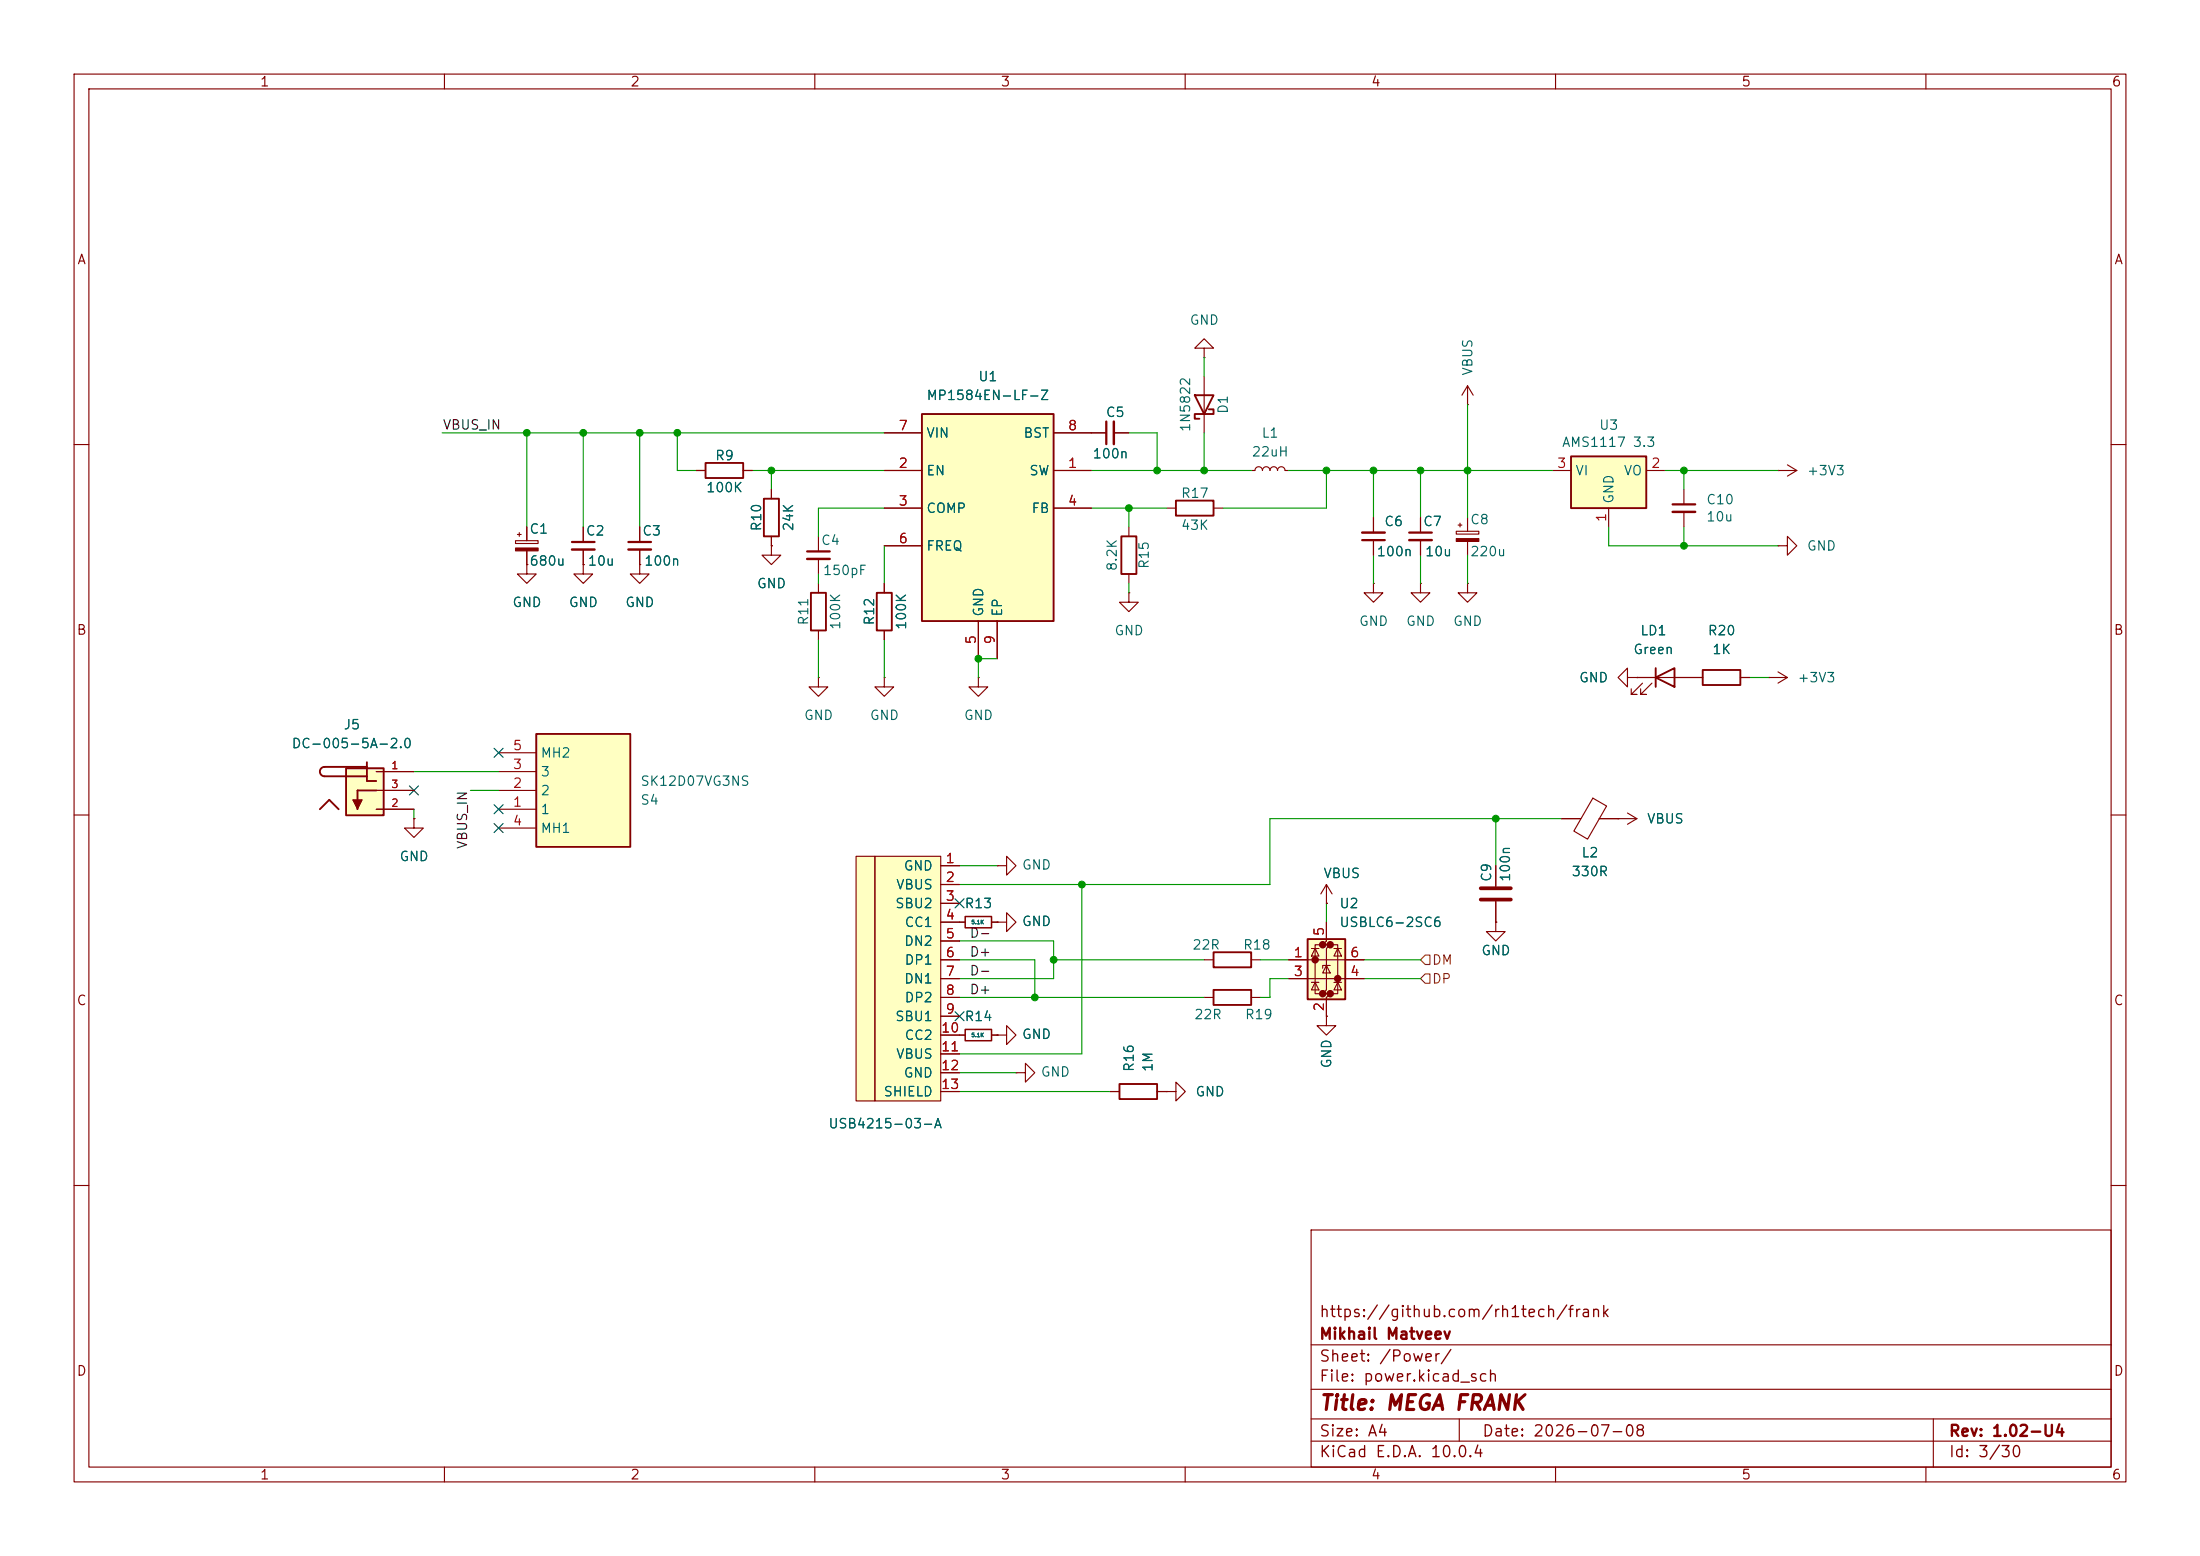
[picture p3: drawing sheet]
<svg xmlns="http://www.w3.org/2000/svg" width="297mm" height="210mm" viewBox="0 0 297 210" stroke-linecap="round" stroke-linejoin="round" font-family="sans-serif">
<g fill="none" stroke="#840000" stroke-width=".15">
<path d="M10 10h277v190h-277zM12 12h273v186h-273zM60 10v2M110 10v2M160 10v2M210 10v2M260 10v2M10 60h2M157.5 68.6h1.2M163.8 68.6h1.3M285 60h2M152.4 80v1.3h1.3l-1.3 1.3-1.3-1.3h1.3"/>
<path d="M152.4 80h.1M10 110h2M210.8 110.5h2.6M215 107.7l1.9 1.1-2.6 4.5-1.8-1.1zM215.9 110.5h5.1M218.4 110.5h.1M219.7 109.7l1.3 .8M221 110.5l-1.3 .8M285 110h2M129.5 139.7h.8M133.9 139.7h.7M10 160h2"/>
<path d="M177 166h108v32h-108zM285 160h2M60 198v2M110 198v2M160 198v2M177 194.5h108M177 191.5h108M177 187.5h108M177 181.5h108M197 191.5v3M210 198v2M260 198v2"/>
<path d="M261 191.5v6.5"/>
</g>
<path d="M130.3 138.9h3.6v1.6h-3.6z" fill="none" stroke="#840000" stroke-width=".2"/>
<path d="M158.7 67.6h5.1v2h-5.1z" fill="none" stroke="#840000" stroke-width=".25"/>
<path d="M212.1 61.6h10.1v7h-10.1z" fill="#ffffc2"/>
<path d="M151.4 72.4h2v5.1h-2zM212.1 61.6h10.1v7h-10.1z" fill="none" stroke="#840000" stroke-width=".25"/>
<path d="M152.4 71.1v1.3M152.4 77.5v1.2M209.5 63.5h2.6M217.2 68.6v2.5M222.2 63.5h2.6M129.5 124.5h.8M133.9 124.5h.7" fill="none" stroke="#840000" stroke-width=".15"/>
<path d="M130.3 123.7h3.6v1.5h-3.6z" fill="none" stroke="#840000" stroke-width=".2"/>
<g fill="#ffffc2">
<path d="M115.6 115.6h2.5v33h-2.5z"/>
<path d="M118.1 115.6h8.9v33h-8.9z"/>
</g>
<g fill="none" stroke="#840000" stroke-width=".15">
<path d="M162.6 47h1.2l-1.2-1.3-1.3 1.3h1.3v1.3M162.6 48.3h.1M162.6 50.8v7.6M198.1 54.6h.1M198.1 52.1v2.5M198.1 52.1l-.7 1.2M198.1 52.1l.8 1.2M110.5 78.7v1.3M119.4 78.7v1.3M168.9 63.5h.5a.51 .51 0 0 1 .5-.5 .51 .51 0 0 1 .5 .5 .51 .51 0 0 1 .5-.5 .51 .51 0 0 1 .5 .5 .51 .51 0 0 1 .6-.5 .51 .51 0 0 1 .5 .5 .51 .51 0 0 1 .5-.5 .51 .51 0 0 1 .5 .5h.5M185.4 69.9v2M185.4 72.9v2"/>
<path d="M196.6 71.7h3v.4h-3zM196.8 70.9h.6M197.1 70.6v.5M198.1 69.9v1.8M198.1 73.1v1.8M110.5 91.4v1.3h1.3l-1.3 1.3-1.3-1.3h1.3M110.5 91.4h.1M110.5 85.1v1.3M119.4 91.4v1.3h1.2l-1.2 1.3-1.3-1.3h1.3M119.4 91.4h.1M119.4 85.1v1.3M132.1 91.4v1.3h1.2l-1.2 1.3-1.3-1.3h1.3"/>
<path d="M132.1 91.4h.1M238.8 91.4h.1M238.8 91.4h2.5M240 90.7l1.3 .7M241.3 91.4l-1.3 .8M115.6 115.6h2.5v33h-2.5zM118.1 115.6h8.9v33h-8.9zM127 116.8h2.5M127 119.4h2.5M134.6 116.8h1.3v-1.2l1.3 1.2-1.3 1.3v-1.3M134.6 116.8h.1M127 121.9h2.5"/>
<path d="M127 124.5h2.5M127 127h2.5M127 129.5h2.5M127 132.1h2.5M127 134.6h2.5M127 137.2h2.5M127 139.7h2.5M134.6 124.5h1.3v-1.3l1.3 1.3-1.3 1.2v-1.2M134.6 124.5h.1M127 142.2h2.5M127 144.8h2.5M127 147.3h2.5"/>
</g>
<path d="M196.6 72.7h3v.4h-3z" fill="#840000" stroke="#840000" stroke-width=".15"/>
<path d="M161.3 53.3h2.5l-1.2 2.6zM163.2 55.2h.6v.7h-2.5v.6h.6M109.5 80h2v5.1h-2zM118.4 80h2v5.1h-2z" fill="none" stroke="#840000" stroke-width=".25"/>
<path d="M183.9 72.9h3" fill="none" stroke="#840000" stroke-width=".3"/>
<path d="M183.9 71.9h3" fill="none" stroke="#840000" stroke-width=".33"/>
<path d="M124.5 55.9h17.7v27.9h-17.7z" fill="#ffffc2"/>
<path d="M124.5 55.9h17.7v27.9h-17.7zM95.2 62.5h5.1v2h-5.1zM103.1 67.3h2.1v5.1h-2.1z" fill="none" stroke="#840000" stroke-width=".25"/>
<g fill="none" stroke="#840000" stroke-width=".15">
<path d="M119.4 58.4h5.1M142.2 58.4h5.1M86.4 76.2v1.3h1.2l-1.2 1.2-1.3-1.2h1.3M86.4 76.2h.1M86.4 71.1v2.1M86.4 74.2v2M94 63.5h1.2M100.3 63.5h1.3M104.1 73.7v1.2h1.3l-1.3 1.3-1.2-1.3h1.2M104.1 73.7h.1M104.1 66v1.3M104.1 72.4v1.3"/>
<path d="M110.5 72.4v2M110.5 75.4v2.1M119.4 63.5h5.1M119.4 68.6h5.1M119.4 73.7h5.1M142.2 63.5h5.1M142.2 68.6h5.1M132.1 83.8v5.1M134.6 83.8v5.1"/>
</g>
<path d="M84.8 73.2h3.1M109 74.4h3" fill="none" stroke="#840000" stroke-width=".3"/>
<path d="M84.8 74.2h3.1M109 75.4h3" fill="none" stroke="#840000" stroke-width=".33"/>
<path d="M46.7 103.7h5.1v6.3h-5.1z" fill="#ffffc2"/>
<path d="M223.5 91.4l2.6-1.2v2.5zM223.5 90.2v2.5M229.9 90.4h5v2.1h-5zM43.2 109.2l1.2-1.2 1.3 1.2M46.7 103.7h5.1v6.3h-5.1zM49.5 103.5h-5.7a.64 .64 0 0 0-.6 .6 .64 .64 0 0 0 .6 .7h5.7M49.5 102.9v2.5h1.3M50.8 106.7h-2.5v2.5M163.8 128.5h5.1v2.1h-5.1z" fill="none" stroke="#840000" stroke-width=".25"/>
<path d="M47.6 108h1.3l-.6 1.2z" fill="#840000" stroke="#840000" stroke-width=".15"/>
<g fill="none" stroke="#840000" stroke-width=".15">
<path d="M147.3 58.4h2.1M150.4 58.4h2M198.1 78.7v1.3h1.3l-1.3 1.3-1.3-1.3h1.3M198.1 78.7h.1M227.3 66v2.1M227.3 69.1v2M240 73.7h1.3v-1.3l1.3 1.3-1.3 1.2v-1.2M240 73.7h.1M240 63.5h.1M240 63.5h2.6M241.3 62.7l1.3 .8M242.6 63.5l-1.3 .8"/>
<path d="M219.7 91.4v-1.2l-1.3 1.2 1.3 1.3v-1.3h1.3M221 91.4h.1M221 91.4h8.9M221.7 92.2l-1.5 1.5h.8h-.8v-.7M223 92.2l-1.5 1.5h.7h-.7v-.7M234.9 91.4h1.3M50.8 104.1h5.1M50.8 109.2h5.1M50.8 106.7h5.1M162.6 129.5h1.2M168.9 129.5h1.3"/>
</g>
<path d="M149.4 56.9v3M225.8 68.1h3.1" fill="none" stroke="#840000" stroke-width=".3"/>
<path d="M150.4 56.9v3M225.8 69.1h3.1" fill="none" stroke="#840000" stroke-width=".33"/>
<path d="M72.4 99.1h12.7v15.2h-12.7z" fill="#ffffc2"/>
<path d="M72.4 99.1h12.7v15.2h-12.7zM163.8 133.6h5.1v2h-5.1zM151.1 146.3h5.1v2h-5.1z" fill="none" stroke="#840000" stroke-width=".25"/>
<g fill="none" stroke="#840000" stroke-width=".15">
<path d="M69.6 73h3v.4h-3zM69.8 72.1h.6M70.1 71.9v.5M71.1 76.2v1.3h1.3l-1.3 1.2-1.3-1.2h1.3M71.1 76.2h.1M71.1 71.1v1.9M71.1 74.3v1.9M78.7 76.2v1.3h1.3l-1.3 1.2-1.2-1.2h1.2M78.7 76.2h.1M78.7 71.1v2.1M78.7 74.2v2M185.4 78.7v1.3h1.3l-1.3 1.3-1.3-1.3h1.3"/>
<path d="M185.4 78.7h.1M191.8 78.7v1.3h1.2l-1.2 1.3-1.3-1.3h1.3M191.8 78.7h.1M55.9 110.5v1.3h1.2l-1.2 1.2-1.3-1.2h1.3M55.9 110.5h.1M67.3 109.2h5.1M67.3 106.7h5.1M67.3 104.1h5.1M67.3 111.8h5.1M67.3 101.6h5.1M179.1 119.4l-.8 1.3M179.1 119.4l.7 1.3"/>
<path d="M179.1 119.4v2.5M201.9 116.8v2.8M162.6 134.6h1.2M168.9 134.6h1.3M179.1 121.9h.1M201.9 124.5v1.2h1.3l-1.3 1.3-1.2-1.3h1.2M201.9 124.5h.1M201.9 121.7v2.8M137.2 144.8h1.2v-1.3l1.3 1.3-1.3 1.3v-1.3M137.2 144.8h.1M149.9 147.3h1.2M156.2 147.3h1.3"/>
<path d="M157.5 147.3h1.2v-1.2l1.3 1.2-1.3 1.3v-1.3M157.5 147.3h.1"/>
</g>
<path d="M199.9 119.9h4.1M199.9 121.4h4.1" fill="none" stroke="#840000" stroke-width=".51"/>
<path d="M77.2 73.2h3.1" fill="none" stroke="#840000" stroke-width=".3"/>
<path d="M77.2 74.2h3.1" fill="none" stroke="#840000" stroke-width=".33"/>
<path d="M69.6 74h3v.3h-3z" fill="#840000" stroke="#840000" stroke-width=".15"/>
<path d="M176.5 126.7h5.1v8.2h-5.1z" fill="#ffffc2"/>
<g fill="#840000" stroke="#840000" stroke-width=".51">
<circle cx="177.5" cy="129.5" r=".25"/>
<circle cx="178.6" cy="127.5" r=".25"/>
<circle cx="178.6" cy="134.1" r=".25"/>
<circle cx="179.6" cy="127.5" r=".25"/>
<circle cx="179.6" cy="134.1" r=".25"/>
<circle cx="180.6" cy="132.1" r=".25"/>
</g>
<g fill="none" stroke="#840000" stroke-width=".15">
<path d="M119.4 58.4h5.1M142.2 58.4h7.2M150.4 58.4h2M71.1 76.2h.1M71.1 71.1v1.9M71.1 74.3v1.9M78.7 76.2h.1M78.7 71.1v2.1M78.7 74.2v2M86.4 76.2h.1M86.4 71.1v2.1M86.4 74.2v2"/>
<path d="M94 63.5h1.2M100.3 63.5h1.3M104.1 73.7h.1M104.1 66v1.3M104.1 72.4v1.3M119.4 63.5h5.1M119.4 68.6h5.1M119.4 73.7h5.1M119.4 78.7v1.3M142.2 63.5h5.1M142.2 68.6h5.1M185.4 69.9v2"/>
<path d="M185.4 72.9v2M191.8 69.9v2M191.8 72.9v2M119.4 85.1v1.3M132.1 83.8v5.1M134.6 83.8v5.1M221 91.4h.1M221 91.4h2.5M226.1 91.4h3.8M234.9 91.4h1.3M50.8 104.1h5.1M50.8 109.2h5.1"/>
<path d="M50.8 106.7h5.1M55.9 110.5h.1M127 116.8h2.5M127 119.4h2.5M201.9 116.8v2.8M210.8 110.5h2.6M215.9 110.5h2.5M218.4 110.5h.1M127 129.5h2.5M127 132.1h2.5M127 139.7h3.3M127 121.9h2.5"/>
<path d="M127 124.5h3.3M127 127h2.5M127 134.6h2.5M127 137.2h2.5M133.9 139.7h.7M133.9 124.5h.7M134.6 139.7h1.3v-1.3l1.3 1.3-1.3 1.3v-1.3M134.6 139.7h.1M134.6 124.5h.1M174 129.5h10.1M174 132.1h10.1M177 132.6h1.1"/>
<path d="M177 128h1.1M177.5 128l.6 1h-1.1zM177.5 132.6l.6 1h-1.1zM178.6 127.5h-1.1v6.6h1.1M179.1 124.5v2.5l-.5 .5h1l-.5 .5v5.6l-.5 .5h1l-.5 .5v2.6M179.1 130.3l.5 1h-1zM179.1 137.2v1.2h1.2l-1.2 1.3-1.3-1.3h1.3M179.1 137.2h.1M179.1 121.9h.1M179.6 130.3h-1v.4M179.6 127.5h1v6.6h-1M180.1 132.6h1"/>
<path d="M180.1 128h1M180.6 128l.5 1h-1zM180.6 132.6l.5 1h-1zM201.9 124.5h.1M201.9 121.7v2.8M127 147.3h2.5M127 142.2h2.5M127 144.8h2.5M149.9 147.3h1.2M156.2 147.3h1.3M157.5 147.3h.1"/>
</g>
<path d="M176.5 126.7h5.1v8.2h-5.1z" fill="none" stroke="#840000" stroke-width=".25"/>
<path d="M190.2 71.9h3.1" fill="none" stroke="#840000" stroke-width=".3"/>
<path d="M190.2 72.9h3.1" fill="none" stroke="#840000" stroke-width=".33"/>
<path d="M192.4 128.9h.6v1.3h-.6l-.6-.7zM192.4 131.4h.6v1.3h-.6l-.6-.6z" fill="none" stroke="#725600" stroke-width=".15"/>
<g fill="none" stroke="#009600" stroke-width=".15">
<path d="M59.7 58.4h59.7M71.1 58.4v12.7M78.7 58.4v12.7M86.4 58.4v12.7M91.4 58.4v5.1h2.6M152.4 58.4h3.8v5.1M162.6 48.3v2.5M162.6 58.4v5.1M198.1 54.6v15.3M101.6 63.5h17.8M104.1 63.5v2.5M110.5 77.5v1.2"/>
<path d="M119.4 68.6h-8.9v3.8M119.4 73.7v5M147.3 68.6h10.2M147.3 63.5h21.6M152.4 68.6v2.5M152.4 78.7v1.3M174 63.5h35.5M179.1 63.5v5.1h-14M185.4 63.5v6.4M185.4 74.9v3.8M191.8 63.5v6.4M191.8 74.9v3.8"/>
<path d="M198.1 74.9v3.8M217.2 71.1v2.6h22.8M224.8 63.5h15.2M227.3 63.5v2.5M227.3 71.1v2.6M110.5 86.4v5M119.4 86.4v5M134.6 88.9h-2.5v2.5M236.2 91.4h2.6M55.9 109.2v1.3M55.9 104.1h11.4M63.5 106.7h3.8"/>
<path d="M129.5 116.8h5.1M146 119.4v22.8h-16.5M201.9 110.5v6.3M210.8 110.5h-39.4v8.9h-41.9M129.5 127h12.7v5.1h-12.7M129.5 129.5h10.2v5.1M129.5 134.6h33.1M142.2 129.5h20.4M170.2 129.5h3.8M174 132.1h-2.6v2.5h-1.2M179.1 121.9v2.6M184.1 132.1h7.7"/>
<path d="M184.1 129.5h7.7M129.5 147.3h20.4M129.5 144.8h7.7"/>
</g>
<path d="M55.3 106.1l1.2 1.2M56.5 106.1l-1.2 1.2M66.7 101l1.2 1.2M66.7 111.2l1.2 1.2M66.7 108.6l1.2 1.2M67.9 101l-1.2 1.2M67.9 111.2l-1.2 1.2M67.9 108.6l-1.2 1.2M128.9 136.6l1.2 1.2M128.9 121.3l1.2 1.2M130.1 136.6l-1.2 1.2M130.1 121.3l-1.2 1.2" fill="none" stroke="#000084" stroke-width=".15"/>
<g fill="#009600" stroke="#009600" stroke-width=".14">
<circle cx="146" cy="119.4" r=".46"/>
<circle cx="142.2" cy="129.5" r=".46"/>
<circle cx="139.7" cy="134.6" r=".46"/>
<circle cx="132.1" cy="88.9" r=".46"/>
<circle cx="227.3" cy="63.5" r=".46"/>
<circle cx="198.1" cy="63.5" r=".46"/>
<circle cx="201.9" cy="110.5" r=".46"/>
<circle cx="191.8" cy="63.5" r=".46"/>
<circle cx="227.3" cy="73.7" r=".46"/>
<circle cx="91.4" cy="58.4" r=".46"/>
<circle cx="86.4" cy="58.4" r=".46"/>
<circle cx="78.7" cy="58.4" r=".46"/>
<circle cx="104.1" cy="63.5" r=".46"/>
<circle cx="152.4" cy="68.6" r=".46"/>
<circle cx="156.2" cy="63.5" r=".46"/>
<circle cx="162.6" cy="63.5" r=".46"/>
<circle cx="185.4" cy="63.5" r=".46"/>
<circle cx="179.1" cy="63.5" r=".46"/>
<circle cx="71.1" cy="58.4" r=".46"/>
</g>
<text font-size="2" fill="#840000" x="178" y="190.8">Title: MEGA FRANK</text>
<g font-size="1.5" fill="#840000">
<text x="178" y="178.2">https://github.com/rh1tech/frank</text>
<text x="178" y="184.2">Sheet: /Power/</text>
<text x="178" y="181.2">Mikhail Matveev</text>
<text x="178" y="186.9">File: power.kicad_sch</text>
<text x="178" y="197.1">KiCad E.D.A. 10.0.4</text>
<text x="178" y="194.3">Size: A4</text>
<text x="200" y="194.3">Date: 2026-07-08</text>
<text x="263" y="194.3">Rev: 1.02-U4</text>
<text x="263" y="197.1">Id: 3/30</text>
</g>
<g font-size="1.3" fill="#840000">
<text x="35" y="12">1</text>
<text x="85" y="12">2</text>
<text x="135" y="12">3</text>
<text x="185" y="12">4</text>
<text x="235" y="12">5</text>
<text x="285" y="12">6</text>
<text x="10.3" y="36">A</text>
<text x="285.3" y="36">A</text>
<text x="10.3" y="86">B</text>
<text x="285.3" y="86">B</text>
<text x="10.3" y="136">C</text>
<text x="285.3" y="136">C</text>
<text x="10.3" y="186">D</text>
<text x="285.3" y="186">D</text>
<text x="35" y="200">1</text>
<text x="85" y="200">2</text>
<text x="135" y="200">3</text>
<text x="185" y="200">4</text>
<text x="235" y="200">5</text>
<text x="285" y="200">6</text>
</g>
<g font-size="1.3" fill="#006464">
<text x="160.5" y="44.2">GND</text>
<text x="132" y="51.8">U1</text>
<text x="199.1" y="50.8" transform="rotate(-90 199.1 50.8)">VBUS</text>
<text x="125" y="59.4">VIN</text>
<text x="125" y="54.3">MP1584EN-LF-Z</text>
<text x="138.1" y="59.4">BST</text>
<text x="149.2" y="56.6">C5</text>
<text x="161" y="58.4" transform="rotate(-90 161 58.4)">1N5822</text>
<text x="166.1" y="56" transform="rotate(-90 166.1 56)">D1</text>
<text x="170.2" y="59.4">L1</text>
<text x="215.8" y="58.3">U3</text>
<text x="96.4" y="62.4">R9</text>
<text x="125" y="64.5">EN</text>
<text x="138.9" y="64.5">SW</text>
<text x="147.4" y="62.2">100n</text>
<text x="168.9" y="61.9">22uH</text>
<text x="210.8" y="60.6">AMS1117 3.3</text>
<text x="212.6" y="64.5">VI</text>
<text x="219.1" y="64.5">VO</text>
<text x="243.8" y="64.5">+3V3</text>
<text x="95.2" y="66.8">100K</text>
<text x="103.1" y="71.8" transform="rotate(-90 103.1 71.8)">R10</text>
<text x="107.4" y="71.8" transform="rotate(-90 107.4 71.8)">24K</text>
<text x="125" y="69.6">COMP</text>
<text x="139.2" y="69.6">FB</text>
<text x="159.3" y="67.5">R17</text>
<text x="159.3" y="71.8">43K</text>
<text x="186.8" y="71.3">C6</text>
<text x="192" y="71.3">C7</text>
<text x="198.4" y="71.1">C8</text>
<text x="218.1" y="68.1" transform="rotate(-90 218.1 68.1)">GND</text>
<text x="230.3" y="68.4">C10</text>
<text x="230.3" y="70.7">10u</text>
<text x="71.4" y="72.3">C1</text>
<text x="71.4" y="76.7">680u</text>
<text x="79" y="72.6">C2</text>
<text x="79.3" y="76.7">10u</text>
<text x="86.6" y="72.6">C3</text>
<text x="86.9" y="76.7">100n</text>
<text x="110.8" y="73.9">C4</text>
<text x="111" y="77.9">150pF</text>
<text x="125" y="74.6">FREQ</text>
<text x="151.1" y="77.2" transform="rotate(-90 151.1 77.2)">8.2K</text>
<text x="155.4" y="76.9" transform="rotate(-90 155.4 76.9)">R15</text>
<text x="185.8" y="75.4">100n</text>
<text x="192.3" y="75.4">10u</text>
<text x="198.4" y="75.4">220u</text>
<text x="243.8" y="74.6">GND</text>
<text x="69.1" y="82.3">GND</text>
<text x="76.7" y="82.3">GND</text>
<text x="84.3" y="82.3">GND</text>
<text x="102.1" y="79.7">GND</text>
<text x="133.1" y="83.3" transform="rotate(-90 133.1 83.3)">GND</text>
<text x="135.6" y="83.3" transform="rotate(-90 135.6 83.3)">EP</text>
<text x="109.4" y="84.5" transform="rotate(-90 109.4 84.5)">R11</text>
<text x="113.7" y="85.1" transform="rotate(-90 113.7 85.1)">100K</text>
<text x="118.3" y="84.5" transform="rotate(-90 118.3 84.5)">R12</text>
<text x="122.6" y="85.1" transform="rotate(-90 122.6 85.1)">100K</text>
<text x="150.4" y="86.1">GND</text>
<text x="183.4" y="84.8">GND</text>
<text x="189.7" y="84.8">GND</text>
<text x="196.1" y="84.8">GND</text>
<text x="220.4" y="88.6">Green</text>
<text x="221.3" y="86.1">LD1</text>
<text x="230.5" y="86.1">R20</text>
<text x="231.1" y="88.6">1K</text>
<text x="213.1" y="92.4">GND</text>
<text x="242.6" y="92.4">+3V3</text>
<text x="39.3" y="101.3">DC-005-5A-2.0</text>
<text x="46.3" y="98.8">J5</text>
<text x="108.5" y="97.5">GND</text>
<text x="117.3" y="97.5">GND</text>
<text x="130" y="97.5">GND</text>
<text x="72.9" y="107.7">2</text>
<text x="72.9" y="105.1">3</text>
<text x="72.9" y="102.6">MH2</text>
<text x="86.4" y="106.4">SK12D07VG3NS</text>
<text x="72.9" y="110.2">1</text>
<text x="72.9" y="112.7">MH1</text>
<text x="86.4" y="108.9">S4</text>
<text x="222.3" y="111.5">VBUS</text>
<text x="53.8" y="116.5">GND</text>
<text x="121.9" y="117.8">GND</text>
<text x="137.9" y="117.7">GND</text>
<text x="178.6" y="118.8">VBUS</text>
<text x="201.6" y="119.1" transform="rotate(-90 201.6 119.1)">C9</text>
<text x="204.2" y="119.1" transform="rotate(-90 204.2 119.1)">100n</text>
<text x="212.1" y="118.6">330R</text>
<text x="213.4" y="116">L2</text>
<text x="120.8" y="122.9">SBU2</text>
<text x="120.9" y="120.4">VBUS</text>
<text x="122" y="125.4">CC1</text>
<text x="130.1" y="122.9">R13</text>
<text x="137.9" y="125.3">GND</text>
<text x="180.7" y="125.4">USBLC6-2SC6</text>
<text x="180.7" y="122.9">U2</text>
<text x="122" y="128">DN2</text>
<text x="122" y="130.5">DP1</text>
<text x="160.9" y="128.5">22R</text>
<text x="167.7" y="128.5">R18</text>
<text x="199.9" y="129.2">GND</text>
<text x="122" y="133.1">DN1</text>
<text x="122" y="135.6">DP2</text>
<text x="161.1" y="137.9">22R</text>
<text x="168" y="137.9">R19</text>
<text x="120.8" y="138.1">SBU1</text>
<text x="120.9" y="143.2">VBUS</text>
<text x="122" y="140.7">CC2</text>
<text x="130.1" y="138.1">R14</text>
<text x="137.9" y="140.5">GND</text>
<text x="119.2" y="148.3">SHIELD</text>
<text x="121.9" y="145.8">GND</text>
<text x="140.4" y="145.6">GND</text>
<text x="153.4" y="144.8" transform="rotate(-90 153.4 144.8)">R16</text>
<text x="155.9" y="144.8" transform="rotate(-90 155.9 144.8)">1M</text>
<text x="161.3" y="148.3">GND</text>
<text x="180" y="144.3" transform="rotate(-90 180 144.3)">GND</text>
<text x="111.7" y="152.6">USB4215-03-A</text>
</g>
<g font-size="1.3" fill="#0f0f0f">
<text x="59.7" y="58.3">VBUS_IN</text>
<text x="63.4" y="114.7" transform="rotate(-90 63.4 114.7)">VBUS_IN</text>
<text x="130.8" y="132">D-</text>
<text x="130.8" y="129.4">D+</text>
<text x="130.8" y="126.9">D-</text>
<text x="130.8" y="134.5">D+</text>
</g>
<g font-size="1.3" fill="#a90000">
<text x="121.2" y="58.4">7</text>
<text x="144.1" y="58.4">8</text>
<text x="121.2" y="63.5">2</text>
<text x="144.1" y="63.5">1</text>
<text x="210.1" y="63.5">3</text>
<text x="222.8" y="63.5">2</text>
<text x="121.2" y="68.6">3</text>
<text x="144.1" y="68.6">4</text>
<text x="217.1" y="70.6" transform="rotate(-90 217.1 70.6)">1</text>
<text x="121.2" y="73.6">6</text>
<text x="132.1" y="87.1" transform="rotate(-90 132.1 87.1)">5</text>
<text x="134.6" y="87.1" transform="rotate(-90 134.6 87.1)">9</text>
<text x="69.1" y="101.6">5</text>
<text x="69.1" y="106.7">2</text>
<text x="69.1" y="104.1">3</text>
<text x="69.1" y="109.2">1</text>
<text x="69.1" y="111.7">4</text>
<text x="127.6" y="116.8">1</text>
<text x="127.6" y="119.4">2</text>
<text x="127.6" y="121.9">3</text>
<text x="127.6" y="124.4">4</text>
<text x="127.6" y="127">5</text>
<text x="127.6" y="129.5">6</text>
<text x="174.6" y="129.5">1</text>
<text x="179" y="126.4" transform="rotate(-90 179 126.4)">5</text>
<text x="182.2" y="129.5">6</text>
<text x="127.6" y="132.1">7</text>
<text x="127.6" y="134.6">8</text>
<text x="127.6" y="137.1">9</text>
<text x="174.6" y="132.1">3</text>
<text x="179" y="136.6" transform="rotate(-90 179 136.6)">2</text>
<text x="182.2" y="132.1">4</text>
<text x="127" y="139.7">10</text>
<text x="127" y="142.2">11</text>
<text x="127" y="144.8">12</text>
<text x="127" y="147.3">13</text>
</g>
<g font-size="1.3" fill="#725600">
<text x="193.2" y="130.5">DM</text>
<text x="193.2" y="133.1">DP</text>
</g>
<g font-size="1" fill="#a90000">
<text x="52.7" y="104.1">1</text>
<text x="52.7" y="106.6">3</text>
<text x="52.7" y="109.1">2</text>
</g>
<g font-size=".5" fill="#006464">
<text x="131.1" y="124.8">5.1K</text>
<text x="131.1" y="140.1">5.1K</text>
</g>
</svg>
